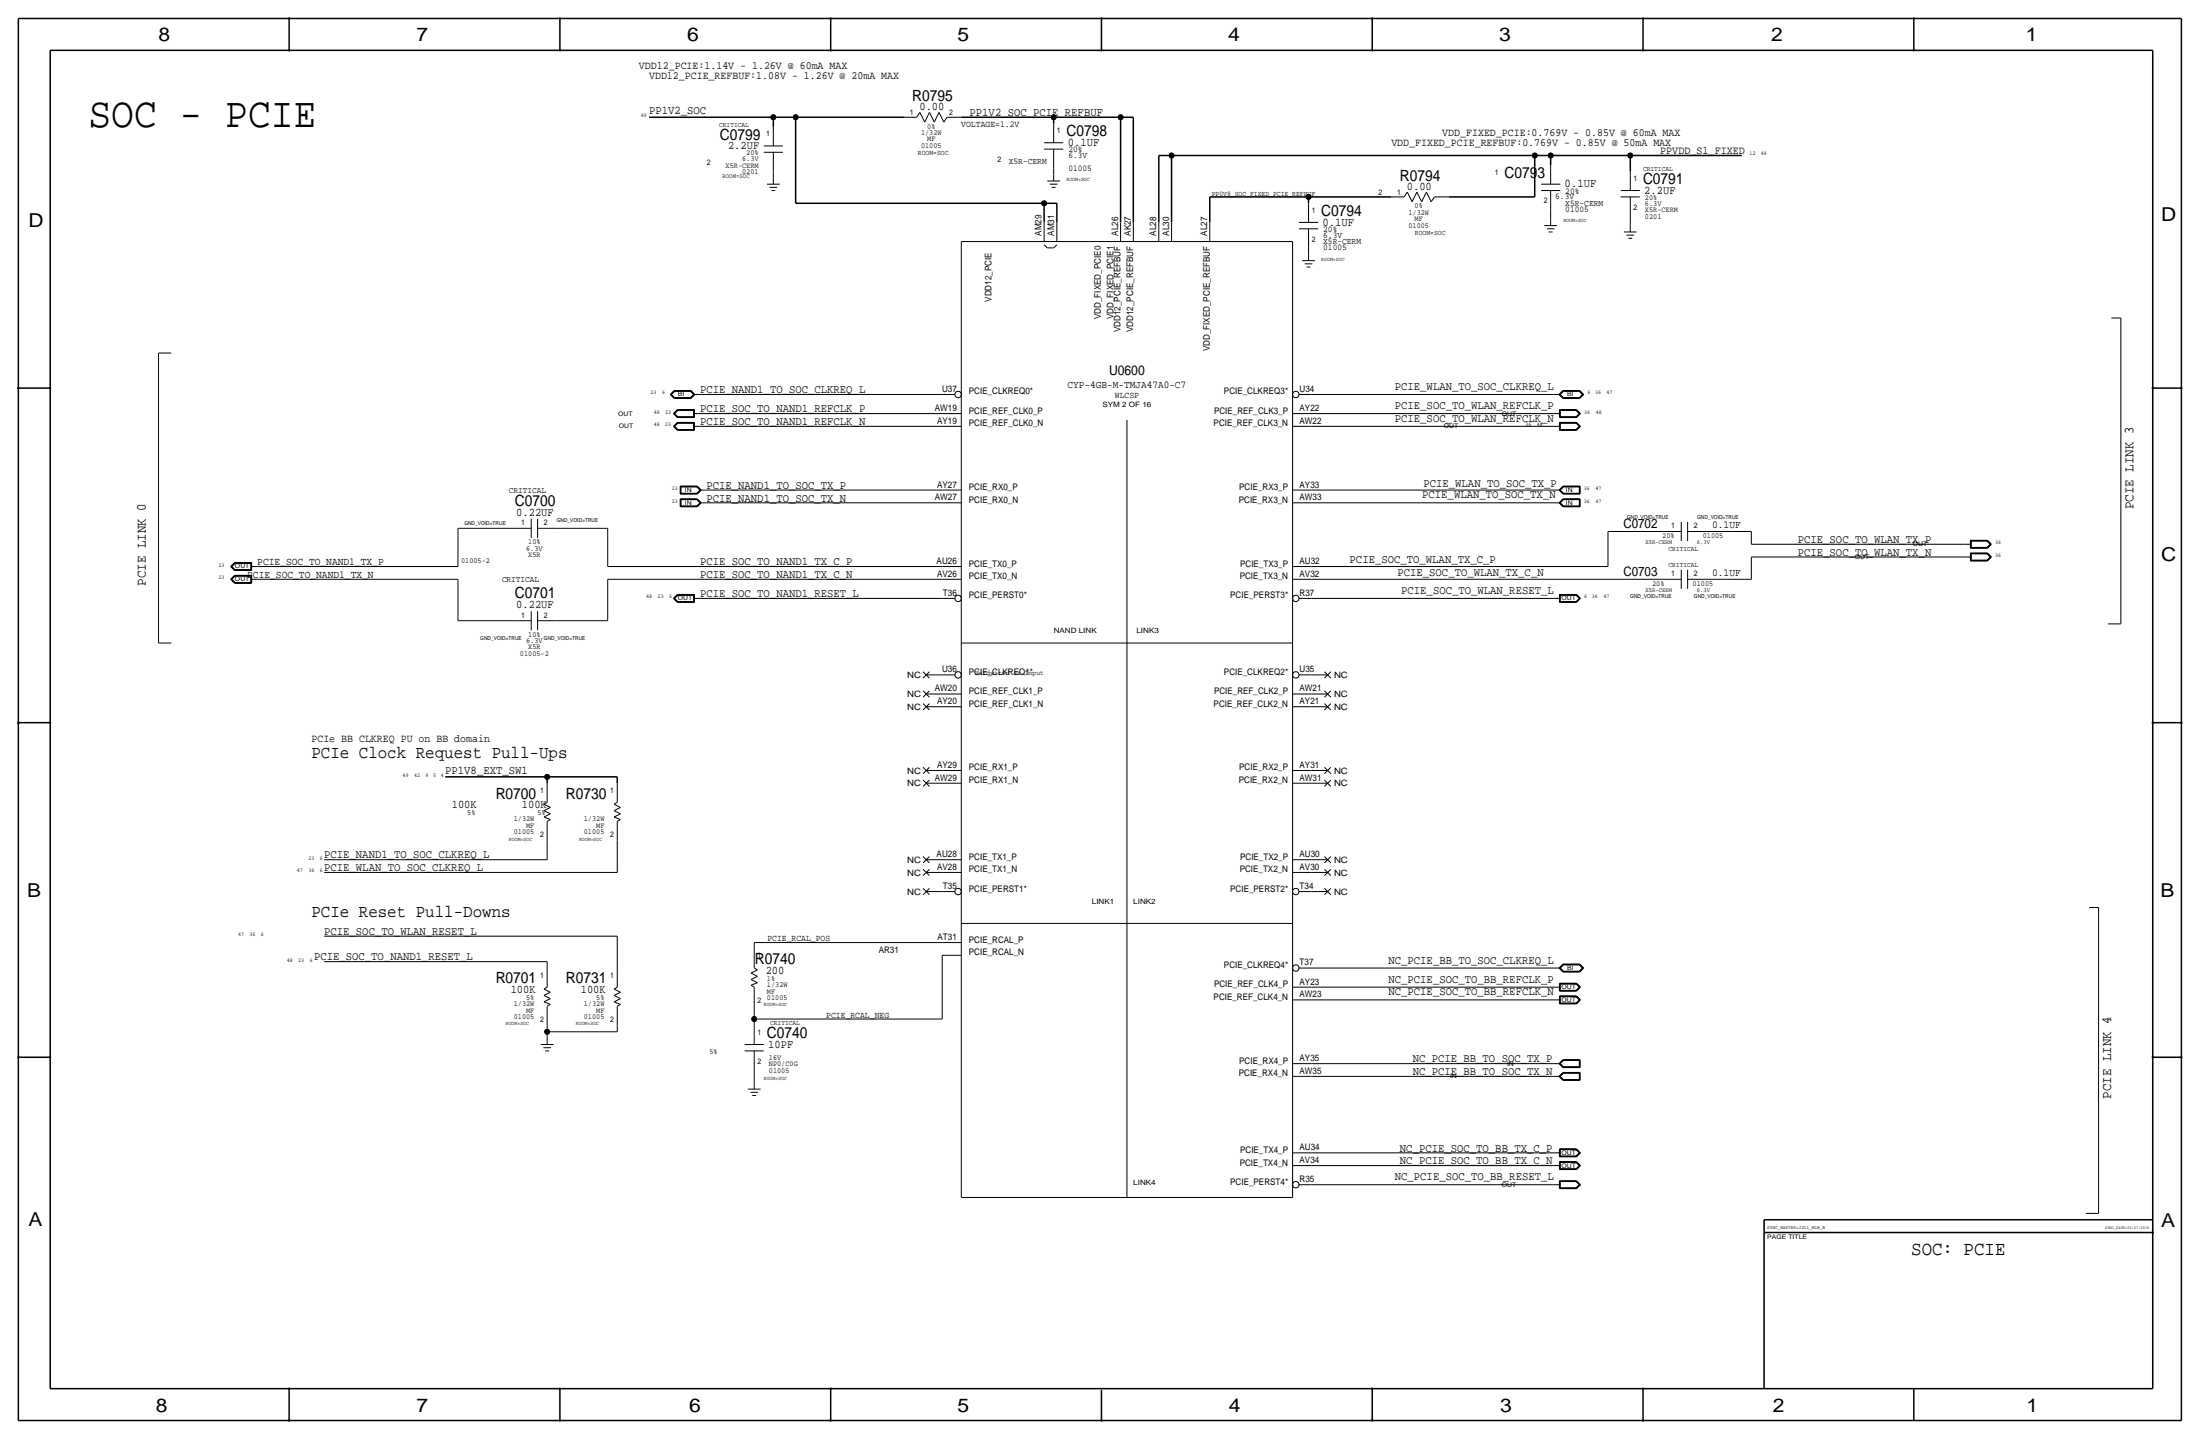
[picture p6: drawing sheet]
<svg xmlns="http://www.w3.org/2000/svg" width="877mm" height="574mm" viewBox="0 0 877 574" stroke-linecap="round" stroke-linejoin="round" font-family="sans-serif">
<g fill="none" stroke="#000" stroke-width=".6">
<path d="M7.3 7.4v558.8zM7.3 7.4h862.3zM115.3 7.4v12.7zM223.2 7.4v12.7zM331.2 7.4v12.7zM439.1 7.4v12.7zM547.1 7.4v12.7zM655 7.4v12.7zM763 7.4v12.7zM869.6 7.4v558.8zM20 20.1v533.4zM20 20.1h838.2z"/>
<path d="M858.2 20.1v533.4zM258.8 46.7h49.5zM308.3 46.7v3.8zM308.3 46.7h8.9zM317.2 46.7h43.2zM317.2 46.7v34.3zM383.2 46.7h36.9zM420.1 46.7h26.6zM420.1 46.7v2.6zM446.7 46.7h5.1zM446.7 46.7v41.9zM451.8 46.7v41.9z"/>
<path d="M462 62h5.1zM462 62v26.6zM467.1 62h144.7zM467.1 62v26.6zM482.3 78.5h39.4zM482.3 78.5v10.1zM521.7 78.5v2.5zM521.7 78.5h33zM577.5 78.5h34.3zM611.8 62h6.4zM611.8 62v16.5zM618.2 62h31.7z"/>
<path d="M618.2 62v3.8zM649.9 62h44.5zM649.9 62v6.3zM317.2 81h99.1zM416.3 81h5zM416.3 81v7.6zM421.3 81v7.6zM7.3 154.7h12.7zM858.2 154.7h11.4zM7.3 288h12.7zM858.2 288h11.4zM177.5 309.6h40.6z"/>
<path d="M218.1 309.6h28zM218.1 309.6v2.6zM246.1 309.6v2.6zM7.3 421.4h12.7zM858.2 421.4h11.4zM703.3 486.2v5zM703.3 486.2h154.9zM703.3 491.2h154.9zM703.3 491.2v62.3zM20 553.5h838.2zM115.3 553.5v12.7zM223.2 553.5v12.7z"/>
<path d="M331.2 553.5v12.7zM439.1 554v12.2zM547.1 553.5v12.7zM655 553.5v12.7zM763 553.5v12.7zM7.3 566.2h862.3z"/>
</g>
<g fill="none" stroke="#000" stroke-width=".4">
<path d="M304.5 58.2h7.6zM308.3 50.5v7.7zM360.4 46.7h5.1zM366.7 44.8l-1.2 1.9zM366.7 44.8l2 3.9zM370.5 44.8l-1.8 3.9zM370.5 44.8l2 3.9zM374.3 44.8l2 3.9zM374.3 44.8l-1.8 3.9zM377.5 46.7h5.7zM377.5 46.7l-1.2 2zM416.3 56.9h7.6z"/>
<path d="M416.3 59.4h7.6zM420.1 49.3v7.6zM420.1 59.4v7.7zM304.5 60.7h7.6zM305.8 73.4h5zM306.8 74.7h3zM307.5 75.9h1.6zM308.3 68.3v2.6zM308.3 70.9v2.5zM308.3 60.7v7.6zM417.5 72.1h5.1zM418.5 73.4h3.1z"/>
<path d="M419.3 74.7h1.5zM420.1 67.1v2.5zM420.1 69.6v2.5zM554.7 78.5h5.1zM561 76.6l-1.2 1.9zM561 76.6l2 3.8zM564.8 76.6l-1.8 3.8zM564.8 76.6l2 3.8zM568.7 76.6l1.9 3.8zM568.7 76.6l-1.9 3.8zM571.9 78.5h5.6zM571.9 78.5l-1.3 1.9z"/>
<path d="M614.4 73.4h7.6zM614.4 75.9h7.6zM618.2 65.8v7.6zM618.2 75.9v7.7zM646.1 75.9h7.6zM646.1 78.5h7.6zM649.9 68.3v7.6zM649.9 78.5v7.6zM383.2 96.3h132.1zM383.2 96.3v381zM416.3 97.5l1.2 1.3zM416.3 88.6v7.7z"/>
<path d="M417.5 98.8h2.6zM420.1 98.8l1.2-1.3zM421.3 88.6v7.7zM446.7 88.6v7.7zM451.8 88.6v7.7zM462 88.6v7.7zM467.1 88.6v7.7zM482.3 88.6v7.7zM515.3 96.3v381zM517.9 88.6h7.6zM517.9 91.2h7.6zM521.7 98.8v2.5z"/>
<path d="M521.7 81v7.6zM521.7 91.2v7.6zM615.6 89.9h5.1zM616.7 91.2h3zM617.4 92.5h1.5zM618.2 83.6v3.8zM618.2 87.4v2.5zM647.4 92.5h5.1zM648.4 93.7h3.1zM649.2 95h1.5zM649.9 86.1v3.8zM649.9 89.9v2.6z"/>
<path d="M519.1 103.9h5.1zM520.1 105.2h3.1zM520.9 106.4h1.5zM521.7 101.3v2.6zM841.7 126.7h3.8zM845.5 126.7v122zM63.2 140.7v115.6zM63.2 140.7h5.1zM267.2 157.2l1.6-1.5zM267.2 157.2l1.6 1.6zM267.4 157.2l1.4 1.5zM267.5 157.2l1.4 1.4z"/>
<path d="M267.7 157.2l1.2 1.3zM268.8 158.8h6.6zM268.8 155.7h6.6zM268.8 155.8l-1.4 1.4zM268.8 158.7h6.6zM268.8 155.8h6.6zM268.9 155.9l-1.4 1.3zM268.9 158.6h6.4zM268.9 155.9h6.4zM268.9 156l-1.2 1.2zM268.9 158.5h6.4zM268.9 156h6.4z"/>
<path d="M275.3 158.5l1.3-1.3zM275.3 156l1.3 1.2zM275.3 155.9l1.4 1.3zM275.4 155.8l1.5 1.4zM275.4 158.8l1.6-1.6zM275.4 155.7l1.6 1.5zM276.6 157.2h2.5zM276.7 157.2l-1.4 1.4zM276.9 157.2l-1.5 1.5zM279.1 157.2h96.5zM375.6 157.2h5.1zM517.9 157.2h5z"/>
<path d="M522.9 157.2h96.6zM619.5 157.2h2.5zM621.5 157.2l1.6 1.6zM621.7 157.2l1.5 1.5zM621.8 157.2l1.4-1.3zM621.8 157.2l1.4 1.4zM622 157.2l1.3 1.3zM623.1 155.7l-1.6 1.5zM623.1 158.8h6.7zM623.1 155.7h6.7zM623.2 155.8l-1.5 1.4zM623.2 158.7h6.5z"/>
<path d="M623.2 155.8h6.5zM623.2 158.6h6.5zM623.2 155.9h6.5zM623.3 156l-1.3 1.2zM623.3 158.5h6.3zM623.3 156h6.3zM629.6 158.5l1.3-1.3zM629.6 156l1.3 1.2zM629.7 158.6l1.3-1.4zM629.7 155.9l1.3 1.3zM629.7 158.7l1.5-1.5zM629.7 155.8l1.5 1.4z"/>
<path d="M629.8 158.8l1.5-1.6zM629.8 155.7l1.5 1.5zM268.5 164.8l1.6-1.5zM268.5 164.8l1.6 1.6zM268.5 169.9l1.6-1.5zM268.5 169.9l1.6 1.6zM268.6 164.8l1.5 1.5zM268.6 169.9l1.5 1.5zM268.8 164.8l1.4 1.4zM268.8 169.9l1.4 1.4zM268.9 164.8l1.3-1.2zM268.9 164.8l1.3 1.3z"/>
<path d="M268.9 169.9l1.3 1.3zM270.1 163.3h6.8zM270.1 166.4h6.8zM270.1 168.4h6.8zM270.1 171.5h6.8zM270.1 163.4l-1.5 1.4zM270.1 163.4h6.7zM270.1 166.3h6.7zM270.1 168.5l-1.5 1.4zM270.1 168.5h6.7zM270.1 171.4h6.7zM270.2 163.5l-1.4 1.3z"/>
<path d="M270.2 163.5h6.5zM270.2 166.2h6.5zM270.2 168.6l-1.4 1.3zM270.2 168.6h6.5zM270.2 171.3h6.5zM270.2 163.6h6.4zM270.2 166.1h6.4zM270.2 168.7l-1.3 1.2zM270.2 168.7h6.4zM270.2 171.2h6.4zM276.6 164.8h2.5zM276.6 163.6v2.5z"/>
<path d="M276.6 169.9h2.5zM276.6 168.7v2.5zM276.7 163.5v2.7zM276.7 168.6v2.7zM276.8 163.4v2.9zM276.8 168.5v2.9zM276.9 163.3v3.1zM276.9 168.4v3.1zM279.1 164.8h96.5zM279.1 169.9h96.5zM375.6 164.8h7.6zM375.6 169.9h7.6z"/>
<path d="M449.3 167.4v309.9zM515.3 169.9h7.6zM515.3 164.8h7.6zM522.9 169.9h96.6zM522.9 164.8h96.6zM619.5 164.8h2.5zM619.5 169.9h2.5zM621.7 163.3h6.8zM621.7 166.4h6.8zM621.7 163.3v3.1zM621.7 168.4h6.8zM621.7 171.5h6.8z"/>
<path d="M621.7 168.4v3.1zM621.8 163.4h6.6zM621.8 163.4v2.9zM621.8 166.3h6.6zM621.8 168.5h6.6zM621.8 168.5v2.9zM621.8 171.4h6.6zM621.9 163.5h6.5zM621.9 163.5v2.7zM621.9 166.2h6.5zM621.9 168.6h6.5zM621.9 168.6v2.7z"/>
<path d="M621.9 171.3h6.5zM622 163.6h6.3zM622 163.6v2.5zM622 166.1h6.3zM622 168.7h6.3zM622 168.7v2.5zM622 171.2h6.3zM628.3 163.6l1.3 1.2zM628.3 166.1l1.3-1.3zM628.3 168.7l1.3 1.2zM628.3 171.2l1.3-1.3zM628.4 163.5l1.4 1.3z"/>
<path d="M628.4 166.2l1.4-1.4zM628.4 168.6l1.4 1.3zM628.4 171.3l1.4-1.4zM628.4 163.4l1.5 1.4zM628.4 166.3l1.5-1.5zM628.4 168.5l1.5 1.4zM628.4 171.4l1.5-1.5zM628.5 163.3l1.6 1.5zM628.5 166.4l1.6-1.6zM628.5 168.4l1.6 1.5zM628.5 171.5l1.6-1.6zM271.2 198.8v3.2z"/>
<path d="M271.2 198.8h6.8zM271.2 193.8v3.1zM271.2 196.9h6.8zM271.2 193.8h6.8zM271.3 198.9h6.6zM271.3 198.9v3zM271.3 193.9h6.6zM271.3 193.9v2.9zM271.3 196.8h6.6zM271.4 199h6.5zM271.4 199v2.8zM271.4 194h6.5z"/>
<path d="M271.4 194v2.7zM271.4 196.7h6.5zM271.5 199.1h6.3zM271.5 199.1v2.6zM271.5 194.1h6.3zM271.5 194.1v2.5zM271.5 196.6h6.3zM277.8 199.1l1.3 1.3zM277.8 194.1l1.3 1.2zM277.8 196.6l1.3-1.3zM277.9 199l1.3 1.4zM277.9 194l1.3 1.3z"/>
<path d="M277.9 198.9l1.5 1.5zM277.9 193.9l1.5 1.4zM278 198.8l1.6 1.6zM278 193.8l1.6 1.5zM278 196.9l1.6-1.6zM279.1 195.3h2.5zM279.2 195.3l-1.3 1.4zM279.4 195.3l-1.5 1.5zM281.6 195.3h94zM375.6 195.3h7.6zM515.3 195.3h7.6zM522.9 195.3h96.6z"/>
<path d="M619.5 195.3h2.5zM621.5 195.3l1.6-1.5zM621.5 195.3l1.6 1.6zM621.7 195.3l1.5 1.5zM621.8 195.3l1.4-1.3zM621.8 195.3l1.4 1.4zM622 195.3l1.3 1.3zM623.1 193.8h6.8zM623.1 196.9h6.8zM623.1 198.8h6.8zM623.2 193.9l-1.5 1.4zM623.2 193.9h6.6z"/>
<path d="M623.2 196.8h6.6zM623.2 198.9h6.6zM623.2 194h6.5zM623.2 196.7h6.5zM623.2 199h6.5zM623.3 194.1l-1.3 1.2zM623.3 194.1h6.3zM623.3 196.6h6.3zM623.3 199.1h6.3zM629.6 194.1v2.5zM629.6 199.1v2.6zM629.7 194v2.7z"/>
<path d="M629.7 199v2.8zM629.8 193.9v2.9zM629.8 198.9v3zM629.9 193.8v3.1zM629.9 198.8v3.2zM182.6 210.6v15.2zM182.6 210.6h21.6zM204.2 210.6h7.6zM211.8 206.8v7.6zM214.3 210.6h7.6zM214.3 206.8v7.6zM221.9 210.6h20.4z"/>
<path d="M242.3 210.6v15.2zM271.2 202h6.8zM271.3 201.9h6.6zM271.4 201.8h6.5zM271.5 201.7h6.3zM278 202l1.6-1.6zM279.1 200.4h2.5zM279.1 200.4l-1.3 1.3zM279.2 200.4l-1.3 1.4zM279.4 200.4l-1.5 1.5zM281.6 200.4h94zM375.6 200.4h7.6z"/>
<path d="M515.3 200.4h7.6zM522.9 200.4h96.6zM619.5 200.4h2.5zM621.5 200.4l1.6-1.6zM621.5 200.4l1.6 1.6zM621.7 200.4l1.5-1.5zM621.7 200.4l1.5 1.5zM621.8 200.4l1.4-1.4zM621.8 200.4l1.4 1.4zM622 200.4l1.3-1.3zM622 200.4l1.3 1.3zM623.1 202h6.8z"/>
<path d="M623.2 201.9h6.6zM623.2 201.8h6.5zM623.3 201.7h6.3zM641 211.8v14zM641 211.8h21.6zM662.6 211.8h7.7zM670.3 208v7.6zM672.8 211.8h7.6zM672.8 208v7.6zM680.4 211.8h17.8zM698.2 216.9h85.1zM698.2 211.8v5.1z"/>
<path d="M783.3 216.9h2.5zM785.5 215.3h6.8zM785.5 218.5h6.8zM785.5 215.3v3.2zM785.6 215.4h6.7zM785.6 215.4v3zM785.6 218.4h6.7zM785.7 215.5h6.5zM785.7 215.5v2.8zM785.7 218.3h6.5zM785.8 215.6h6.4zM785.8 215.6v2.6z"/>
<path d="M785.8 218.2h6.4zM792.2 215.6l1.2 1.3zM792.2 215.5l1.4 1.4zM792.2 218.3l1.4-1.4zM792.3 215.4l1.4 1.5zM792.3 215.3l1.6 1.6zM793.4 216.9l-1.2 1.3zM793.7 216.9l-1.4 1.5zM793.9 216.9l-1.6 1.6zM91.9 225.8l1.6-1.6zM91.9 225.8l1.6 1.6zM91.9 230.9l1.6-1.6z"/>
<path d="M91.9 230.9l1.6 1.6zM92.1 225.8l1.5 1.5zM92.1 230.9l1.5 1.5zM92.1 230.9l1.5-1.5zM92.3 225.8l1.3-1.4zM92.3 225.8l1.3 1.4zM92.3 230.9l1.3-1.4zM92.3 230.9l1.3 1.4zM92.4 225.8l1.3 1.3zM92.4 230.9l1.3-1.3zM92.4 230.9l1.3 1.3zM93.5 224.2h6.8z"/>
<path d="M93.5 227.4h6.8zM93.5 229.3h6.8zM93.5 232.5h6.8zM93.6 224.3l-1.5 1.5zM93.6 224.3h6.6zM93.6 227.3h6.6zM93.6 229.4h6.6zM93.6 232.4h6.6zM93.6 224.4h6.5zM93.6 227.2h6.5zM93.6 229.5h6.5zM93.6 232.3h6.5z"/>
<path d="M93.7 224.5l-1.3 1.3zM93.7 224.5h6.3zM93.7 227.1h6.3zM93.7 229.6h6.3zM93.7 232.2h6.3zM100 225.8h2.6zM100 224.5v2.6zM100 230.9h2.6zM100 229.6v2.6zM100.1 224.4v2.8zM100.1 229.5v2.8zM100.2 224.3v3z"/>
<path d="M100.2 229.4v3zM100.3 224.2v3.2zM100.3 229.3v3.2zM102.6 230.9h80zM102.6 225.8h80zM182.6 230.9v16.5zM242.3 230.9h133.3zM242.3 230.9v16.5zM242.3 225.8h133.3zM268.5 238.5l1.6-1.6zM268.5 238.5l1.6 1.6zM268.6 238.5l1.5 1.5z"/>
<path d="M268.6 238.5l1.5-1.5zM268.8 238.5l1.4-1.4zM268.8 238.5l1.4 1.4zM268.9 238.5l1.3 1.3zM270.1 236.9h6.8zM270.1 237h6.7zM270.1 240h6.7zM270.2 237.1h6.5zM270.2 239.9h6.5zM270.2 237.2l-1.3 1.3zM270.2 237.2h6.4zM270.2 239.8h6.4z"/>
<path d="M276.6 238.5h2.5zM276.6 237.2v2.6zM276.7 237.1v2.8zM276.8 237v3zM276.9 236.9v3.2zM279.1 238.5h96.5zM375.6 238.5h5.1zM375.6 230.9h7.6zM375.6 225.8h7.6zM515.3 230.9h7.6zM515.3 225.8h7.6zM517.9 238.5h5z"/>
<path d="M522.9 230.9h139.7zM522.9 225.8h118.1zM522.9 238.5h96.6zM619.5 238.5h2.5zM621.7 236.9h6.8zM621.7 236.9v3.2zM621.8 237h6.6zM621.8 237v3zM621.8 240h6.6zM621.9 237.1h6.5zM621.9 237.1v2.8zM621.9 239.9h6.5z"/>
<path d="M622 237.2h6.3zM622 237.2v2.6zM622 239.8h6.3zM628.3 237.2l1.3 1.3zM628.3 239.8l1.3-1.3zM628.4 237.1l1.4 1.4zM628.4 239.9l1.4-1.4zM628.4 237l1.5 1.5zM628.4 240l1.5-1.5zM628.5 236.9l1.6 1.6zM630.1 238.5l-1.6 1.6zM662.6 230.9h7.7z"/>
<path d="M670.3 227.1v7.6zM672.8 230.9h7.6zM672.8 227.1v7.6zM680.4 230.9h17.8zM698.2 222h85.1zM698.2 222v8.9zM783.3 222h2.5zM785.5 220.4h6.8zM785.5 223.6h6.8zM785.5 220.4v3.2zM785.6 220.5h6.7zM785.6 220.5v3z"/>
<path d="M785.6 223.5h6.7zM785.7 220.6h6.5zM785.7 220.6v2.8zM785.7 223.4h6.5zM785.8 220.7h6.4zM785.8 220.7v2.6zM785.8 223.3h6.4zM792.2 220.7l1.2 1.3zM792.2 220.6l1.4 1.4zM792.2 223.4l1.4-1.4zM792.3 220.5l1.4 1.5zM792.3 223.5l1.4-1.5z"/>
<path d="M792.3 220.4l1.6 1.6zM793.4 222l-1.2 1.3zM793.9 222l-1.6 1.6zM63.2 256.3h5.1zM182.6 247.4h21.6zM204.2 247.4h7.6zM211.8 243.6v7.6zM214.3 247.4h7.6zM214.3 243.6v7.6zM221.9 247.4h20.4zM270.1 240.1h6.8zM383.2 256.3h132.1z"/>
<path d="M621.7 240.1h6.8zM840.4 248.7h5.1zM368 267.7l2.5 2.6zM368 275.3l2.5 2.6zM369.3 276.6h6.3zM369.3 269h6.3zM370.5 267.7l-2.5 2.6zM370.5 275.3l-2.5 2.6zM375.6 269h5.1zM375.6 276.6h7.6zM515.3 276.6h7.6zM517.9 269h5z"/>
<path d="M522.9 269h6.4zM522.9 276.6h6.4zM528 275.3l2.6 2.6zM528 267.7l2.6 2.6zM530.6 275.3l-2.6 2.6zM530.6 267.7l-2.6 2.6zM368 280.4l2.5 2.6zM369.3 281.7h6.3zM370.5 280.4l-2.5 2.6zM375.6 281.7h7.6zM515.3 281.7h7.6zM522.9 281.7h6.4z"/>
<path d="M528 280.4l2.6 2.6zM530.6 280.4l-2.6 2.6zM218.1 312.2v7.6zM246.1 312.2v7.6zM368 305.8l2.5 2.6zM368 313.4l2.5-2.5zM368 310.9l2.5 2.5zM369.3 312.2h6.3zM369.3 307.1h6.3zM370.5 305.8l-2.5 2.6zM375.6 312.2h7.6zM375.6 307.1h7.6z"/>
<path d="M515.3 312.2h7.6zM515.3 307.1h7.6zM522.9 307.1h6.4zM522.9 312.2h6.4zM528 310.9l2.6 2.5zM528 305.8l2.6 2.6zM530.6 310.9l-2.6 2.5zM530.6 305.8l-2.6 2.6zM216.9 325.6l2.5 1zM216.9 325.6l2.5-1.2zM216.9 323.1l2.5 1.3zM216.9 323.1l2.5-1.3z"/>
<path d="M216.9 320.5l1.2-.7zM216.9 320.5l2.5 1.3zM218.1 335v7.6zM218.1 327.4v7.6zM218.1 327.4l1.3-.8zM244.8 325.6l2.5 1zM244.8 325.6l2.5-1.2zM244.8 323.1l2.5 1.3zM244.8 323.1l2.5-1.3zM244.8 320.5l1.3-.7zM244.8 320.5l2.5 1.3zM246.1 335v12.7z"/>
<path d="M246.1 327.4v7.6zM246.1 327.4l1.2-.8zM129.2 347.7h116.9zM129.2 342.6h88.9zM368 341.4l2.5 2.5zM368 346.5l2.5 2.5zM368 354.1l2.5 2.5zM369.3 355.3h6.3zM369.3 347.7h6.3zM369.3 342.6h6.3zM370.5 341.4l-2.5 2.5zM370.5 346.5l-2.5 2.5z"/>
<path d="M370.5 354.1l-2.5 2.5zM375.6 355.3h5.1zM375.6 342.6h7.6zM375.6 347.7h7.6zM515.3 347.7h7.6zM515.3 342.6h7.6zM517.9 355.3h5zM522.9 355.3h6.4zM522.9 347.7h6.4zM522.9 342.6h6.4zM528 341.4l2.6 2.5zM528 346.5l2.6 2.5z"/>
<path d="M528 354.1l2.6 2.5zM530.6 341.4l-2.6 2.5zM530.6 346.5l-2.6 2.5zM530.6 354.1l-2.6 2.5zM129.2 373.1h116.9zM246.1 373.1v12.7zM300.7 375.7h74.9zM300.7 375.7v2.5zM300.7 378.2v7.6zM375.6 375.7h7.6zM383.2 368h132.1zM832.8 361.7h3.8z"/>
<path d="M836.6 361.7v121.9zM129.2 383.3h88.9zM216.9 399.3l2.5 1zM216.9 399.3l2.5-1.3zM216.9 396.7l2.5 1.3zM216.9 396.7l2.5-1.2zM216.9 394.2l1.2-.8zM216.9 394.2l2.5 1.3zM218.1 383.3v2.5zM218.1 385.8v7.6zM244.8 399.3l2.5 1zM244.8 399.3l2.5-1.3z"/>
<path d="M244.8 396.7l2.5 1.3zM244.8 396.7l2.5-1.2zM244.8 394.2l1.3-.8zM244.8 394.2l2.5 1.3zM246.1 385.8v7.6zM299.4 392.7l1.3 .7zM299.4 392.7l2.6-1zM299.4 390.4l2.6 1.3zM299.4 390.4l2.6-1.3zM299.4 387.9l2.6 1.2zM299.4 387.9l2.6-1.3zM300.7 393.4v7.7z"/>
<path d="M300.7 385.8l1.3 .8zM375.6 380.7v25.4zM375.6 380.7h7.6zM515.3 398.5h7.6zM515.3 393.4h7.6zM517.9 385.8h5zM522.9 393.4h96.6zM522.9 398.5h96.6zM522.9 385.8h96.6zM619.5 398.5h2.5zM619.5 385.8h2.5zM619.5 393.4h2.5z"/>
<path d="M621.5 385.8l1.6 1.6zM621.7 397h6.8zM621.7 397v3.1zM621.7 385.8l1.5-1.4zM621.7 385.8l1.5 1.5zM621.7 391.9h6.8zM621.7 395h6.8zM621.7 391.9v3.1zM621.8 397.1h6.6zM621.8 397.1v2.9zM621.8 400h6.6zM621.8 392h6.6z"/>
<path d="M621.8 392v2.9zM621.8 394.9h6.6zM621.8 385.8l1.4-1.3zM621.8 385.8l1.4 1.4zM621.9 397.2h6.5zM621.9 397.2v2.7zM621.9 399.9h6.5zM621.9 392.1h6.5zM621.9 392.1v2.7zM621.9 394.8h6.5zM622 397.3h6.3zM622 397.3v2.5z"/>
<path d="M622 399.8h6.3zM622 385.8l1.3-1.2zM622 385.8l1.3 1.3zM622 392.2h6.3zM622 392.2v2.5zM622 394.7h6.3zM623.1 384.3l-1.6 1.5zM623.1 387.4h6.7zM623.1 384.3h6.7zM623.2 387.3h6.5zM623.2 384.4h6.5zM623.2 387.2h6.5z"/>
<path d="M623.2 384.5h6.5zM623.3 387.1h6.3zM623.3 384.6h6.3zM628.3 397.3l1.3 1.2zM628.3 399.8l1.3-1.3zM628.3 392.2l1.3 1.2zM628.4 397.2l1.4 1.3zM628.4 399.9l1.4-1.4zM628.4 392.1l1.4 1.3zM628.4 394.8l1.4-1.4zM628.4 397.1l1.5 1.4zM628.4 400l1.5-1.5z"/>
<path d="M628.4 392l1.5 1.4zM628.4 394.9l1.5-1.5zM628.5 397l1.6 1.5zM628.5 391.9l1.6 1.5zM629.6 384.6l1.3 1.2zM629.6 393.4l-1.3 1.3zM629.7 387.2l1.3-1.4zM629.7 384.5l1.3 1.3zM629.7 387.3l1.5-1.5zM629.7 384.4l1.5 1.4zM629.8 384.3l1.5 1.5zM630.1 398.5l-1.6 1.6z"/>
<path d="M630.1 393.4l-1.6 1.6zM630.9 385.8l-1.3 1.3zM631.3 385.8l-1.5 1.6zM215.6 416.3h5.1zM216.6 417.6h3.1zM217.4 418.8h1.5zM218.1 411.2h28zM218.1 408.7v2.5zM218.1 411.2v2.6zM218.1 401.1v7.6zM218.1 401.1l1.3-.8zM218.1 413.8v2.5z"/>
<path d="M246.1 408.7v2.5zM246.1 401.1v7.6zM246.1 401.1l1.2-.8zM296.9 416.3h7.6zM296.9 418.8h7.6zM300.7 406.1v2.6zM300.7 406.1h74.9zM300.7 401.1v5zM300.7 408.7v7.6zM300.7 418.8v7.7zM621.7 400.1h6.8zM298.1 434.1h5.1z"/>
<path d="M299.2 435.4h3zM299.9 436.6h1.5zM300.7 426.5v5zM300.7 431.5v2.6zM515.3 423.9h7.6zM515.3 429h7.6zM522.9 423.9h96.6zM522.9 429h96.6zM619.5 423.9h2.5zM619.5 429h2.5zM621.5 423.9l1.6 1.6zM621.5 429l1.6 1.6z"/>
<path d="M621.7 423.9l1.5-1.4zM621.7 423.9l1.5 1.5zM621.7 429l1.5-1.5zM621.7 429l1.5 1.5zM621.8 423.9l1.4-1.3zM621.8 423.9l1.4 1.4zM621.8 429l1.4-1.4zM621.8 429l1.4 1.4zM622 423.9l1.3 1.3zM622 429l1.3 1.3zM623.1 422.4l-1.6 1.5zM623.1 422.4h6.8z"/>
<path d="M623.1 425.5h6.8zM623.1 427.4l-1.6 1.6zM623.1 427.4h6.8zM623.1 430.6h6.8zM623.2 422.5h6.6zM623.2 425.4h6.6zM623.2 427.5h6.6zM623.2 430.5h6.6zM623.2 422.6h6.5zM623.2 425.3h6.5zM623.2 427.6h6.5zM623.2 430.4h6.5z"/>
<path d="M623.3 422.7l-1.3 1.2zM623.3 422.7h6.3zM623.3 425.2h6.3zM623.3 427.7l-1.3 1.3zM623.3 427.7h6.3zM623.3 430.3h6.3zM629.6 422.7v2.5zM629.6 427.7v2.6zM629.7 422.6v2.7zM629.7 427.6v2.8zM629.8 422.5v2.9zM629.8 427.5v3z"/>
<path d="M629.9 422.4v3.1zM629.9 427.4v3.2zM515.3 459.5h7.6zM522.9 459.5h96.6zM619.5 459.5h2.5zM621.7 457.9h6.8zM621.7 457.9v3.2zM621.8 458h6.6zM621.8 458v3zM621.9 458.1h6.5zM621.9 458.1v2.8zM622 458.2h6.3z"/>
<path d="M622 458.2v2.6zM628.3 458.2l1.3 1.3zM628.4 458.1l1.4 1.4zM628.4 458l1.5 1.5zM628.5 457.9l1.6 1.6zM629.6 459.5l-1.3 1.3zM630.1 459.5l-1.6 1.6zM383.2 477.3h132.1zM515.3 464.6h7.6zM517.9 472.2h5zM522.9 464.6h96.6zM522.9 472.2h96.6z"/>
<path d="M619.5 464.6h2.5zM619.5 472.2h2.5zM621.7 461.1h6.8zM621.7 463h6.8zM621.7 466.1h6.8zM621.7 463v3.1zM621.7 470.6h6.8zM621.7 473.8h6.8zM621.7 470.6v3.2zM621.8 461h6.6zM621.8 463.1h6.6zM621.8 463.1v2.9z"/>
<path d="M621.8 466h6.6zM621.8 470.7h6.6zM621.8 470.7v3zM621.8 473.7h6.6zM621.9 460.9h6.5zM621.9 463.2h6.5zM621.9 463.2v2.7zM621.9 465.9h6.5zM621.9 470.8h6.5zM621.9 470.8v2.8zM621.9 473.6h6.5zM622 460.8h6.3z"/>
<path d="M622 463.3h6.3zM622 463.3v2.5zM622 465.8h6.3zM622 470.9h6.3zM622 470.9v2.6zM622 473.5h6.3zM628.3 463.3l1.3 1.3zM628.3 470.9l1.3 1.3zM628.4 460.9l1.4-1.4zM628.4 463.2l1.4 1.4zM628.4 465.9l1.4-1.3zM628.4 470.8l1.4 1.4z"/>
<path d="M628.4 473.6l1.4-1.4zM628.4 461l1.5-1.5zM628.4 463.1l1.5 1.5zM628.4 466l1.5-1.4zM628.4 470.7l1.5 1.5zM628.4 473.7l1.5-1.5zM628.5 463l1.6 1.6zM628.5 470.6l1.6 1.6zM629.6 464.6l-1.3 1.2zM629.6 472.2l-1.3 1.3zM630.1 464.6l-1.6 1.5zM630.1 472.2l-1.6 1.6z"/>
<path d="M831.5 483.6h5.1z"/>
<circle cx="382" cy="157.2" r="1.28"/>
<circle cx="516.6" cy="157.2" r="1.28"/>
<circle cx="382" cy="238.5" r="1.28"/>
<circle cx="516.6" cy="238.5" r="1.28"/>
<circle cx="382" cy="269" r="1.28"/>
<circle cx="516.6" cy="269" r="1.28"/>
<circle cx="382" cy="355.4" r="1.28"/>
<circle cx="516.6" cy="355.4" r="1.28"/>
<circle cx="516.6" cy="385.8" r="1.28"/>
<circle cx="516.6" cy="472.2" r="1.28"/>
</g>
<g fill="#000" stroke="#000" stroke-width=".4">
<path d="M115.1 7.2h.4v.3h-.4zM115.1 19.9h.4v.3h-.4zM223 7.2h.4v.3h-.4zM223 19.9h.4v.3h-.4zM331 19.9h.4v.3h-.4zM331 7.2h.4v.3h-.4zM438.9 7.2h.4v.3h-.4zM438.9 19.9h.4v.3h-.4zM546.9 7.2h.4v.3h-.4zM546.9 19.9h.4v.3h-.4zM654.8 19.9h.4v.3h-.4zM654.8 7.2h.4v.3h-.4z"/>
<path d="M762.8 19.9h.4v.3h-.4zM762.8 7.2h.4v.3h-.4zM7.1 154.5h.4v.4h-.4zM19.8 154.5h.4v.4h-.4zM858 154.5h.4v.4h-.4zM869.5 154.5h.3v.4h-.3zM7.1 287.9h.4v.3h-.4zM19.8 287.9h.4v.3h-.4zM858 287.9h.4v.3h-.4zM869.5 287.9h.3v.3h-.3zM7.1 421.2h.4v.4h-.4zM19.8 421.2h.4v.4h-.4z"/>
<path d="M858 421.2h.4v.4h-.4zM869.5 421.2h.3v.4h-.3zM858 491.1h.4v.3h-.4zM115.1 553.3h.4v.3h-.4zM223 553.3h.4v.3h-.4zM331 553.3h.4v.3h-.4zM546.9 553.3h.4v.3h-.4zM654.8 553.3h.4v.3h-.4zM115.1 566h.4v.3h-.4zM223 566h.4v.3h-.4zM331 566h.4v.3h-.4zM438.9 566h.4v.3h-.4z"/>
<path d="M546.9 566h.4v.3h-.4zM654.8 566h.4v.3h-.4z"/>
<circle cx="308.3" cy="46.7" r="1.02"/>
<circle cx="317.2" cy="46.7" r="1.02"/>
<circle cx="420.1" cy="46.7" r="1.02"/>
<circle cx="446.7" cy="46.7" r="1.02"/>
<circle cx="467.1" cy="62" r="1.02"/>
<circle cx="521.7" cy="78.5" r="1.02"/>
<circle cx="611.8" cy="62" r="1.02"/>
<circle cx="618.2" cy="62" r="1.02"/>
<circle cx="649.9" cy="62" r="1.02"/>
<circle cx="416.3" cy="81" r="1.02"/>
<circle cx="218.1" cy="309.6" r="1.02"/>
<circle cx="218.1" cy="411.2" r="1.02"/>
<circle cx="300.7" cy="406.1" r="1.02"/>
</g>
<text font-size="17" x="35.3" y="50.5">SOC - PCIE</text>
<text font-size="7.8" x="761.9" y="500.1">SOC: PCIE</text>
<g font-size="7.6">
<text x="63.2" y="16.5">8</text>
<text x="166.1" y="16.5">7</text>
<text x="274" y="16.5">6</text>
<text x="381.7" y="16.5">5</text>
<text x="489.7" y="16.5">4</text>
<text x="597.6" y="16.5">3</text>
<text x="706.1" y="16.5">2</text>
<text x="807.7" y="16.5">1</text>
<text x="861.5" y="88.1">D</text>
<text x="11.4" y="90.4">D</text>
<text x="861.5" y="223.8">C</text>
<text x="10.9" y="357.6">B</text>
<text x="861.3" y="357.4">B</text>
<text x="11.4" y="488.4">A</text>
<text x="861.5" y="489.2">A</text>
<text x="62.2" y="562.6">8</text>
<text x="166.1" y="562.6">7</text>
<text x="274.8" y="562.6">6</text>
<text x="381.7" y="562.6">5</text>
<text x="489.9" y="562.6">4</text>
<text x="598.1" y="562.6">3</text>
<text x="706.8" y="562.6">2</text>
<text x="807.9" y="562.6">1</text>
</g>
<g font-size="7.1">
<text x="124.2" y="302">PCIe Clock Request Pull-Ups</text>
<text x="124.2" y="365.5">PCIe Reset Pull-Downs</text>
</g>
<g font-size="6.2">
<text x="363.7" y="40.4">R0795</text>
<text x="287" y="55.6">C0799</text>
<text x="425.1" y="54.4">C0798</text>
<text x="599.8" y="70.9">C0793</text>
<text x="558" y="72.1">R0794</text>
<text x="655" y="73.4">C0791</text>
<text x="526.7" y="86.1">C0794</text>
<text x="205.2" y="201.7">C0700</text>
<text x="205.2" y="238.5">C0701</text>
<text x="197.6" y="318.3">R0700</text>
<text x="225.6" y="318.3">R0730</text>
<text x="301" y="384.3">R0740</text>
<text x="197.6" y="391.9">R0701</text>
<text x="225.6" y="391.9">R0731</text>
<text x="305.8" y="413.8">C0740</text>
</g>
<g font-size="5.6">
<text x="850.6" y="202.9" transform="rotate(-90 850.6 202.9)">PCIE LINK 3</text>
<text x="58.1" y="233.4" transform="rotate(-90 58.1 233.4)">PCIE LINK 0</text>
<text x="841.7" y="437.9" transform="rotate(-90 841.7 437.9)">PCIE LINK 4</text>
</g>
<text font-size="5.4" x="442.2" y="149.6">U0600</text>
<g font-size="5.2">
<text x="647.2" y="210.6">C0702</text>
<text x="647.2" y="229.6">C0703</text>
</g>
<g font-size="4.7">
<text x="258.8" y="45.5">PP1V2_SOC</text>
<text x="366.6" y="43.9">0.00</text>
<text x="386.5" y="46.2">PP1V2_SOC_PCIE_REFBUF</text>
<text x="290.2" y="59.4">2.2UF</text>
<text x="425.7" y="58.2">0.1UF</text>
<text x="560.9" y="75.7">0.00</text>
<text x="623.8" y="74.7">0.1UF</text>
<text x="655.5" y="77.2">2.2UF</text>
<text x="527.3" y="89.9">0.1UF</text>
<text x="556.1" y="155.4">PCIE_WLAN_TO_SOC_CLKREQ_L</text>
<text x="279.1" y="156.7">PCIE_NAND1_TO_SOC_CLKREQ_L</text>
<text x="279.1" y="164.3">PCIE_SOC_TO_NAND1_REFCLK_P</text>
<text x="556.1" y="163.1">PCIE_SOC_TO_WLAN_REFCLK_P</text>
<text x="279.1" y="169.4">PCIE_SOC_TO_NAND1_REFCLK_N</text>
<text x="556.1" y="168.1">PCIE_SOC_TO_WLAN_REFCLK_N</text>
<text x="281.6" y="194.8">PCIE_NAND1_TO_SOC_TX_P</text>
<text x="567.5" y="194.1">PCIE_WLAN_TO_SOC_TX_P</text>
<text x="281.6" y="199.9">PCIE_NAND1_TO_SOC_TX_N</text>
<text x="567" y="198.6">PCIE_WLAN_TO_SOC_TX_N</text>
<text x="205.8" y="205.5">0.22UF</text>
<text x="716.7" y="216.4">PCIE_SOC_TO_WLAN_TX_P</text>
<text x="716.7" y="221.5">PCIE_SOC_TO_WLAN_TX_N</text>
<text x="279.1" y="225.3">PCIE_SOC_TO_NAND1_TX_C_P</text>
<text x="538.1" y="224.5">PCIE_SOC_TO_WLAN_TX_C_P</text>
<text x="279.1" y="230.4">PCIE_SOC_TO_NAND1_TX_C_N</text>
<text x="557.1" y="229.6">PCIE_SOC_TO_WLAN_TX_C_N</text>
<text x="279.1" y="238">PCIE_SOC_TO_NAND1_RESET_L</text>
<text x="558.6" y="236.7">PCIE_SOC_TO_WLAN_RESET_L</text>
<text x="205.8" y="242.3">0.22UF</text>
<text x="177.5" y="308.4">PP1V8_EXT_SW1</text>
<text x="180.1" y="322.1">100K</text>
<text x="208.1" y="322.1">100K</text>
<text x="129.2" y="342.1">PCIE_NAND1_TO_SOC_CLKREQ_L</text>
<text x="129.2" y="347.2">PCIE_WLAN_TO_SOC_CLKREQ_L</text>
<text x="129.2" y="372.6">PCIE_SOC_TO_WLAN_RESET_L</text>
<text x="125.2" y="382.8">PCIE_SOC_TO_NAND1_RESET_L</text>
<text x="305.3" y="388.1">200</text>
<text x="553.6" y="384">NC_PCIE_BB_TO_SOC_CLKREQ_L</text>
<text x="203.6" y="395.7">100K</text>
<text x="231.5" y="395.7">100K</text>
<text x="553.6" y="391.7">NC_PCIE_SOC_TO_BB_REFCLK_P</text>
<text x="553.6" y="396.7">NC_PCIE_SOC_TO_BB_REFCLK_N</text>
<text x="306.3" y="417.6">10PF</text>
<text x="563.2" y="423.4">NC_PCIE_BB_TO_SOC_TX_P</text>
<text x="563.2" y="428.5">NC_PCIE_BB_TO_SOC_TX_N</text>
<text x="558.1" y="459">NC_PCIE_SOC_TO_BB_TX_C_P</text>
<text x="558.1" y="464.1">NC_PCIE_SOC_TO_BB_TX_C_N</text>
<text x="556.1" y="470.4">NC_PCIE_SOC_TO_BB_RESET_L</text>
</g>
<text font-size="4.5" x="661.9" y="61.5">PPVDD_S1_FIXED</text>
<g font-size="4.4">
<text x="254.7" y="27.7">VDD12_PCIE:1.14V - 1.26V @ 60mA MAX</text>
<text x="258.8" y="31.5">VDD12_PCIE_REFBUF:1.08V - 1.26V @ 20mA MAX</text>
<text x="554.7" y="58.2">VDD_FIXED_PCIE_REFBUF:0.769V - 0.85V @ 50mA MAX</text>
<text x="575" y="54.4">VDD_FIXED_PCIE:0.769V - 0.85V @ 60mA MAX</text>
<text x="124.2" y="295.7">PCIe BB CLKREQ PU on BB domain</text>
</g>
<g font-size="4.3">
<text x="682.6" y="210.6">0.1UF</text>
<text x="102.6" y="225.3">PCIE_SOC_TO_NAND1_TX_P</text>
<text x="98.5" y="230.4">PCIE_SOC_TO_NAND1_TX_N</text>
<text x="682.6" y="229.6">0.1UF</text>
</g>
<text font-size="4.2" x="425.6" y="154.7">CYP-4GB-M-TMJA47A0-C7</text>
<g font-size="3.6">
<text x="383.2" y="50.5">VOLTAGE=1.2V</text>
<text x="415.2" y="94" transform="rotate(-90 415.2 94)">AM29</text>
<text x="420.3" y="94" transform="rotate(-90 420.3 94)">AM31</text>
<text x="445.7" y="94" transform="rotate(-90 445.7 94)">AL26</text>
<text x="450.8" y="94" transform="rotate(-90 450.8 94)">AK27</text>
<text x="461" y="94" transform="rotate(-90 461 94)">AL28</text>
<text x="466" y="94" transform="rotate(-90 466 94)">AL30</text>
<text x="481.3" y="94" transform="rotate(-90 481.3 94)">AL27</text>
<text x="395.3" y="120.3" transform="rotate(-90 395.3 120.3)">VDD12_PCIE</text>
<text x="438.9" y="127.2" transform="rotate(-90 438.9 127.2)">VDD_FIXED_PCIE0</text>
<text x="444" y="127.2" transform="rotate(-90 444 127.2)">VDD_FIXED_PCIE1</text>
<text x="446.7" y="132.4" transform="rotate(-90 446.7 132.4)">VDD12_PCIE_REFBUF</text>
<text x="451.8" y="132.4" transform="rotate(-90 451.8 132.4)">VDD12_PCIE_REFBUF</text>
<text x="482.3" y="140.1" transform="rotate(-90 482.3 140.1)">VDD_FIXED_PCIE_REFBUF</text>
<text x="375.6" y="156.2">U37</text>
<text x="386.3" y="157.2">PCIE_CLKREQ0*</text>
<text x="444.4" y="158.5">WLCSP</text>
<text x="488" y="157.2">PCIE_CLKREQ3*</text>
<text x="518.1" y="156.2">U34</text>
<text x="372.7" y="163.8">AW19</text>
<text x="386.3" y="164.8">PCIE_REF_CLK0_P</text>
<text x="484" y="164.8">PCIE_REF_CLK3_P</text>
<text x="518.1" y="163.8">AY22</text>
<text x="373.6" y="168.9">AY19</text>
<text x="386.3" y="169.9">PCIE_REF_CLK0_N</text>
<text x="483.8" y="169.9">PCIE_REF_CLK3_N</text>
<text x="518.1" y="168.9">AW22</text>
<text x="373.6" y="194.3">AY27</text>
<text x="386.3" y="195.3">PCIE_RX0_P</text>
<text x="494" y="195.3">PCIE_RX3_P</text>
<text x="518.1" y="194.3">AY33</text>
<text x="372.7" y="199.4">AW27</text>
<text x="386.3" y="200.4">PCIE_RX0_N</text>
<text x="493.9" y="200.4">PCIE_RX3_N</text>
<text x="518.1" y="199.4">AW33</text>
<text x="373.4" y="224.8">AU26</text>
<text x="386.3" y="225.8">PCIE_TX0_P</text>
<text x="494.4" y="225.8">PCIE_TX3_P</text>
<text x="518.1" y="224.8">AU32</text>
<text x="373.6" y="229.9">AV26</text>
<text x="386.3" y="230.9">PCIE_TX0_N</text>
<text x="494.2" y="230.9">PCIE_TX3_N</text>
<text x="518.1" y="229.9">AV32</text>
<text x="375.9" y="237.5">T36</text>
<text x="386.3" y="238.5">PCIE_PERST0*</text>
<text x="490.5" y="238.5">PCIE_PERST3*</text>
<text x="518.1" y="237.5">R37</text>
<text x="375.6" y="268">U36</text>
<text x="386.3" y="269">PCIE_CLKREQ1*</text>
<text x="488" y="269">PCIE_CLKREQ2*</text>
<text x="518.1" y="268">U35</text>
<text x="372.7" y="275.6">AW20</text>
<text x="518.1" y="275.6">AW21</text>
<text x="373.6" y="280.7">AY20</text>
<text x="386.3" y="276.6">PCIE_REF_CLK1_P</text>
<text x="386.3" y="281.7">PCIE_REF_CLK1_N</text>
<text x="483.8" y="281.7">PCIE_REF_CLK2_N</text>
<text x="484" y="276.6">PCIE_REF_CLK2_P</text>
<text x="518.1" y="280.7">AY21</text>
<text x="372.7" y="311.1">AW29</text>
<text x="373.6" y="306.1">AY29</text>
<text x="386.3" y="307.1">PCIE_RX1_P</text>
<text x="494" y="307.1">PCIE_RX2_P</text>
<text x="518.1" y="306.1">AY31</text>
<text x="518.1" y="311.1">AW31</text>
<text x="386.3" y="312.2">PCIE_RX1_N</text>
<text x="493.9" y="312.2">PCIE_RX2_N</text>
<text x="373.4" y="341.6">AU28</text>
<text x="518.1" y="341.6">AU30</text>
<text x="373.6" y="346.7">AV28</text>
<text x="386.3" y="347.7">PCIE_TX1_N</text>
<text x="386.3" y="342.6">PCIE_TX1_P</text>
<text x="494.2" y="347.7">PCIE_TX2_N</text>
<text x="494.4" y="342.6">PCIE_TX2_P</text>
<text x="518.1" y="346.7">AV30</text>
<text x="375.9" y="354.3">T35</text>
<text x="386.3" y="355.3">PCIE_PERST1*</text>
<text x="490.5" y="355.3">PCIE_PERST2*</text>
<text x="518.1" y="354.3">T34</text>
<text x="305.9" y="375.2">PCIE_RCAL_POS</text>
<text x="373.8" y="374.6">AT31</text>
<text x="386.3" y="375.7">PCIE_RCAL_P</text>
<text x="350.3" y="379.7">AR31</text>
<text x="386.3" y="380.7">PCIE_RCAL_N</text>
<text x="488" y="385.8">PCIE_CLKREQ4*</text>
<text x="518.1" y="384.8">T37</text>
<text x="484" y="393.4">PCIE_REF_CLK4_P</text>
<text x="518.1" y="392.4">AY23</text>
<text x="483.8" y="398.5">PCIE_REF_CLK4_N</text>
<text x="518.1" y="397.5">AW23</text>
<text x="329.4" y="405.6">PCIE_RCAL_NEG</text>
<text x="494" y="423.9">PCIE_RX4_P</text>
<text x="518.1" y="422.9">AY35</text>
<text x="493.9" y="429">PCIE_RX4_N</text>
<text x="518.1" y="428">AW35</text>
<text x="494.4" y="459.5">PCIE_TX4_P</text>
<text x="518.1" y="458.5">AU34</text>
<text x="494.2" y="464.6">PCIE_TX4_N</text>
<text x="518.1" y="463.5">AV34</text>
<text x="490.5" y="472.2">PCIE_PERST4*</text>
<text x="518.1" y="471.2">R35</text>
</g>
<g font-size="3.5">
<text x="402.2" y="65.5">X5R-CERM</text>
<text x="425.9" y="60.7">20%</text>
<text x="425.9" y="63">6.3V</text>
<text x="425.9" y="68.1">01005</text>
<text x="624" y="77.2">20%</text>
<text x="620" y="79.5">6.3V</text>
<text x="624" y="82">X5R-CERM</text>
<text x="624" y="84.6">01005</text>
<text x="527.5" y="92.5">20%</text>
<text x="527.5" y="94.7">6.3V</text>
<text x="527.5" y="99.8">01005</text>
<text x="527.5" y="97.3">X5R-CERM</text>
<text x="202.9" y="196.6">CRITICAL</text>
<text x="200.1" y="232.2">CRITICAL</text>
<text x="361.7" y="270.3">NC</text>
<text x="531.8" y="270.3">NC</text>
<text x="361.7" y="277.9">NC</text>
<text x="531.8" y="277.9">NC</text>
<text x="361.7" y="283">NC</text>
<text x="531.8" y="283">NC</text>
<text x="361.7" y="308.4">NC</text>
<text x="531.8" y="308.4">NC</text>
<text x="361.7" y="313.4">NC</text>
<text x="531.8" y="313.4">NC</text>
<text x="361.7" y="343.9">NC</text>
<text x="531.8" y="343.9">NC</text>
<text x="361.7" y="349">NC</text>
<text x="531.8" y="349">NC</text>
<text x="361.7" y="356.6">NC</text>
<text x="531.8" y="356.6">NC</text>
</g>
<g font-size="3.1">
<text x="362.7" y="46">1</text>
<text x="378.4" y="46">2</text>
<text x="367.2" y="53.8">1/32W</text>
<text x="369.6" y="51.3">0%</text>
<text x="421.3" y="53.1">1</text>
<text x="305.5" y="54.4">1</text>
<text x="367.2" y="58.9">01005</text>
<text x="369.6" y="56.4">MF</text>
<text x="281.8" y="65.8">2</text>
<text x="295.9" y="64.3">6.3V</text>
<text x="297.5" y="62">20%</text>
<text x="397.6" y="64.5">2</text>
<text x="289.3" y="66.8">X5R-CERM</text>
<text x="295.9" y="69.3">0201</text>
<text x="596" y="69.6">1</text>
<text x="549.6" y="77.7">2</text>
<text x="557" y="77.7">1</text>
<text x="651.2" y="72.1">1</text>
<text x="564" y="83.1">0%</text>
<text x="615.4" y="81">2</text>
<text x="651.2" y="83.6">2</text>
<text x="655.8" y="82">6.3V</text>
<text x="655.8" y="79.8">20%</text>
<text x="522.9" y="84.8">1</text>
<text x="561.5" y="85.6">1/32W</text>
<text x="564" y="88.1">MF</text>
<text x="655.8" y="84.6">X5R-CERM</text>
<text x="655.8" y="87.1">0201</text>
<text x="561.5" y="90.7">01005</text>
<text x="522.9" y="96.3">2</text>
<text x="207.7" y="209.3">1</text>
<text x="216.9" y="209.3">2</text>
<text x="662.7" y="214.4">20%</text>
<text x="666.2" y="210.6">1</text>
<text x="675.3" y="210.6">2</text>
<text x="678.8" y="214.4">01005</text>
<text x="209.8" y="219.5">6.3V</text>
<text x="210.6" y="216.9">10%</text>
<text x="210.6" y="222">X5R</text>
<text x="183.8" y="224.5">01005-2</text>
<text x="658.7" y="233.4">20%</text>
<text x="666.2" y="229.6">1</text>
<text x="674.8" y="233.4">01005</text>
<text x="675.3" y="229.6">2</text>
<text x="207.7" y="246.1">1</text>
<text x="216.9" y="246.1">2</text>
<text x="209.8" y="256.3">6.3V</text>
<text x="210.6" y="253.7">10%</text>
<text x="207.3" y="261.4">01005-2</text>
<text x="210.6" y="258.8">X5R</text>
<text x="215.3" y="316">1</text>
<text x="243.3" y="316">1</text>
<text x="186.3" y="324.9">5%</text>
<text x="204.8" y="327.4">1/32W</text>
<text x="209.8" y="329.9">MF</text>
<text x="214.2" y="324.9">5%</text>
<text x="232.7" y="327.4">1/32W</text>
<text x="237.7" y="329.9">MF</text>
<text x="204.8" y="332.5">01005</text>
<text x="215.3" y="333.8">2</text>
<text x="232.7" y="332.5">01005</text>
<text x="243.3" y="333.8">2</text>
<text x="302" y="382">1</text>
<text x="215.3" y="389.6">1</text>
<text x="243.3" y="389.6">1</text>
<text x="305.8" y="396">MF</text>
<text x="305.8" y="390.9">1%</text>
<text x="305.8" y="393.4">1/32W</text>
<text x="204.8" y="401.1">1/32W</text>
<text x="209.8" y="398.5">5%</text>
<text x="232.7" y="401.1">1/32W</text>
<text x="237.7" y="398.5">5%</text>
<text x="302" y="399.8">2</text>
<text x="305.8" y="398.5">01005</text>
<text x="204.8" y="406.1">01005</text>
<text x="209.8" y="403.6">MF</text>
<text x="215.3" y="407.4">2</text>
<text x="232.7" y="406.1">01005</text>
<text x="237.7" y="403.6">MF</text>
<text x="243.3" y="407.4">2</text>
<text x="302" y="412.5">1</text>
<text x="282.8" y="420.1">5%</text>
<text x="302" y="423.9">2</text>
<text x="306.5" y="422.4">16V</text>
<text x="306.5" y="424.9">NP0/C0G</text>
<text x="306.5" y="427.5">01005</text>
</g>
<g font-size="2.9">
<text x="365.9" y="62">ROOM=SOC</text>
<text x="483.1" y="78">PP0V8_SOC_FIXED_PCIE_REFBUF</text>
<text x="564" y="93.7">ROOM=SOC</text>
<text x="439.5" y="162.3">SYM 2 OF 16</text>
<text x="420.1" y="252.4">NAND LINK</text>
<text x="453.1" y="252.5">LINK3</text>
<text x="388.7" y="269">Hardwired as Input</text>
<text x="435.3" y="360.4">LINK1</text>
<text x="451.8" y="360.4">LINK2</text>
<text x="451.8" y="472.2">LINK4</text>
</g>
<g font-size="2.8">
<text x="286.7" y="50.5">CRITICAL</text>
<text x="655" y="68.3">CRITICAL</text>
<text x="665.2" y="219.5">CRITICAL</text>
<text x="665.2" y="225.8">CRITICAL</text>
<text x="307" y="408.7">CRITICAL</text>
</g>
<text font-size="2.6" x="288" y="70.9">ROOM=SOC</text>
<g font-size="2.5">
<text x="270.2" y="158">BI</text>
<text x="624.8" y="158">BI</text>
<text x="246.5" y="165.6">OUT</text>
<text x="598.8" y="165.6">OUT</text>
<text x="246.7" y="170.7">OUT</text>
<text x="575.6" y="170.7">OUT</text>
<text x="273" y="196.1">IN</text>
<text x="624.3" y="196.1">IN</text>
<text x="273" y="201.2">IN</text>
<text x="624.3" y="201.2">IN</text>
<text x="656.1" y="216.9">X5R-CERM</text>
<text x="676.5" y="216.9">6.3V</text>
<text x="762.6" y="217.7">OUT</text>
<text x="93.7" y="226.6">OUT</text>
<text x="739.4" y="222.8">OUT</text>
<text x="93.7" y="231.6">OUT</text>
<text x="270.2" y="239.3">OUT</text>
<text x="622.5" y="239.3">OUT</text>
<text x="656.1" y="236">X5R-CERM</text>
<text x="676.5" y="236">6.3V</text>
<text x="624.8" y="386.6">BI</text>
<text x="622.5" y="394.2">OUT</text>
<text x="622.5" y="399.3">OUT</text>
<text x="600.8" y="424.7">IN</text>
<text x="578.1" y="429.8">IN</text>
<text x="622.5" y="460.2">OUT</text>
<text x="622.5" y="465.3">OUT</text>
<text x="598.8" y="472.9">OUT</text>
<text x="704.5" y="493.8">PAGE TITLE</text>
</g>
<g font-size="2.3">
<text x="255.5" y="46.7">49</text>
<text x="697.4" y="62">12</text>
<text x="702" y="62">49</text>
<text x="259.4" y="157.2">23</text>
<text x="264" y="157.2">6</text>
<text x="632.9" y="157.2">6</text>
<text x="635.9" y="157.2">36</text>
<text x="640.5" y="157.2">47</text>
<text x="260.6" y="164.8">48</text>
<text x="265.2" y="164.8">23</text>
<text x="631.6" y="164.8">36</text>
<text x="636.2" y="164.8">48</text>
<text x="260.6" y="169.9">48</text>
<text x="265.2" y="169.9">23</text>
<text x="608.1" y="169.9">36</text>
<text x="612.7" y="169.9">48</text>
<text x="267.9" y="195.3">23</text>
<text x="631.4" y="195.3">36</text>
<text x="636" y="195.3">47</text>
<text x="267.9" y="200.4">23</text>
<text x="631.4" y="200.4">36</text>
<text x="636" y="200.4">47</text>
<text x="795.4" y="216.9">36</text>
<text x="795.4" y="222">36</text>
<text x="87.1" y="225.8">23</text>
<text x="87.1" y="230.9">23</text>
<text x="257.6" y="238.5">48</text>
<text x="262.2" y="238.5">23</text>
<text x="266.8" y="238.5">6</text>
<text x="631.6" y="238.5">6</text>
<text x="634.6" y="238.5">36</text>
<text x="639.2" y="238.5">47</text>
<text x="160.5" y="309.6">49</text>
<text x="165.1" y="309.6">42</text>
<text x="169.7" y="309.6">9</text>
<text x="172.7" y="309.6">5</text>
<text x="175.8" y="309.6">4</text>
<text x="118.4" y="347.7">47</text>
<text x="122.9" y="342.6">23</text>
<text x="122.9" y="347.7">36</text>
<text x="127.5" y="342.6">6</text>
<text x="127.5" y="347.7">6</text>
<text x="94.9" y="373.1">47</text>
<text x="99.5" y="373.1">36</text>
<text x="104" y="373.1">6</text>
<text x="114.3" y="383.3">48</text>
<text x="118.9" y="383.3">23</text>
<text x="123.5" y="383.3">6</text>
</g>
<g font-size="2.2">
<text x="425.1" y="72.1">ROOM=SOC</text>
<text x="623.3" y="88.6">ROOM=SOC</text>
<text x="526.7" y="103.9">ROOM=SOC</text>
<text x="185.1" y="209.3">GND_VOID=TRUE</text>
<text x="221.9" y="208">GND_VOID=TRUE</text>
<text x="648.7" y="206.8">GND_VOID=TRUE</text>
<text x="676.6" y="206.8">GND_VOID=TRUE</text>
<text x="649.9" y="238.5">GND_VOID=TRUE</text>
<text x="675.3" y="238.5">GND_VOID=TRUE</text>
<text x="191.5" y="255">GND_VOID=TRUE</text>
<text x="216.9" y="255">GND_VOID=TRUE</text>
<text x="202.9" y="335">ROOM=SOC</text>
<text x="230.8" y="335">ROOM=SOC</text>
<text x="304.5" y="401.1">ROOM=SOC</text>
<text x="201.6" y="408.7">ROOM=SOC</text>
<text x="229.6" y="408.7">ROOM=SOC</text>
<text x="304.5" y="430.3">ROOM=SOC</text>
</g>
<text font-size="2" x="704.5" y="490">SYNC_MASTER=J211_MLB_B</text>
<text font-size="1.7" x="839.2" y="490">SYNC_DATE=03/27/2019</text>
</svg>
